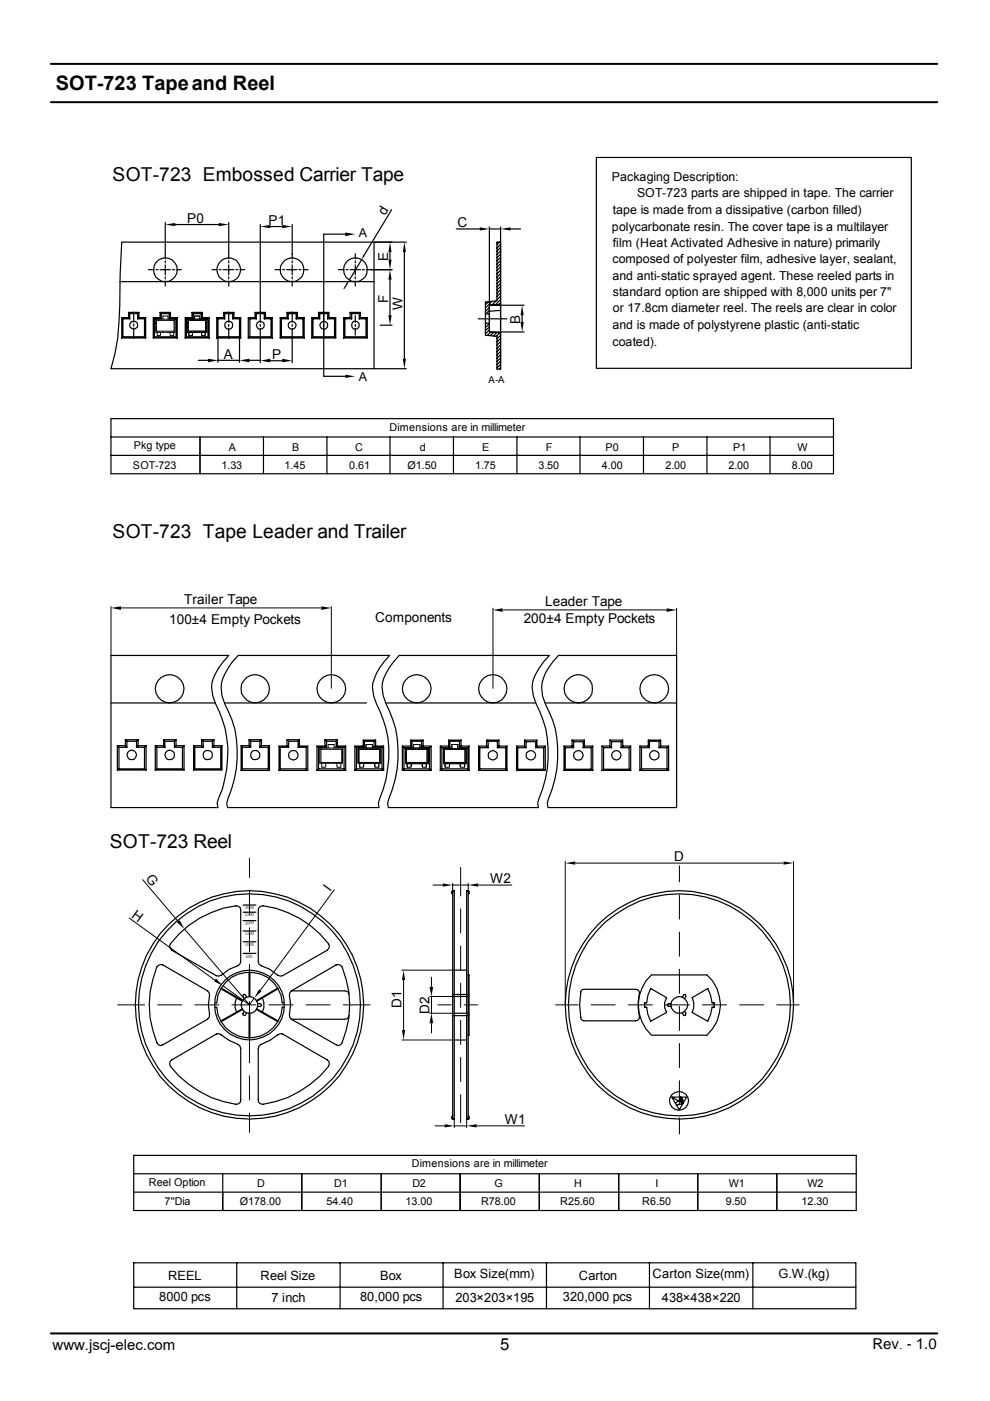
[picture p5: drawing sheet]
<svg xmlns="http://www.w3.org/2000/svg" width="210mm" height="297mm" viewBox="0 0 210 297" stroke-linecap="round" stroke-linejoin="round" font-family="sans-serif">
<path d="M10.8 13.5h188M10.8 21.7h188M46.9 209.6l4.5 2.6M51.4 214l-4.5 2.5M52.9 206.1v5.2M52.9 214.8v5.3M54.4 214l4.5 2.5M58.9 209.6l-4.5 2.6M10.8 282.7h188" fill="none" stroke="#000" stroke-width=".42"/>
<g fill="none" stroke="#000" stroke-width=".25">
<path d="M126.5 33.4h66.8v44.7h-66.8zM25.4 59.7h53.9M25.8 51.3h53.5v26.9h-55.8a43.5 43.5 0 0 0 1.9-13.3l.1-6.8zM31.5 57.2h1.2M33.1 57.2h.4M34 57.2h2.2M35.1 47.2v7.7M35.1 55.3v.4M35.1 56.2v2.1M35.1 58.7v.4M35.1 59.5v1.1M36.6 57.2h.4"/>
<path d="M37.2 47.6h9.2M37.4 57.2h1M45 57.2h1.1M46.5 57.2h.4M47.3 57.2h2.3M48.5 47.2v7.7M48.5 55.3v.4M48.5 56.2v2.1M48.5 58.7v.4M48.5 59.5v1.1M50 57.2h.5M50.9 57.2h1"/>
<path d="M55.2 47.6v20.8M57.3 48h2.6M58.3 57.2h1.2M59.9 57.2h.5M60.8 57.2h2.2M62 47.6v7.3M62 55.3v.4M62 56.2v2.1M62 58.7v.4M62 59.5v1.1M63.4 57.2h.4M64.3 57.2h1.1"/>
<path d="M71.8 57.2h1.2M73.2 49.6h-4.5v30.2h4.5M73.4 57.2h.4M74.3 57.2h2.2M75.4 53.8v1.1M75.4 55.3v.4M75.4 56.2v2.1M75.4 58.7v.4M75.4 59.5v1.1M76.7 55.1l-2.6 4.3M76.9 57.2h.4M79.4 51.3h6.8"/>
<path d="M82.7 53.5v1.6M82.7 59.3v7.5M83.1 44.5l-5.9 9.6M83.1 57.2h-5.4M85.8 53.5v22.6M96.8 48.5h5M103.8 48.1v22.3l2.4 .2M103.8 48.5h2.4M105.9 51.3l-.5 .5M106.2 48.1v30.2h-.8v-7l-2.4-.2v-7.1l2.4-.2v-12.5h.8M106.2 51.8l-.8 .8M106.2 52.4l-.8 .9"/>
<path d="M106.2 53.2l-.8 .8M106.2 53.9l-.8 .7M106.2 54.6l-.8 .7M106.2 55.2l-.8 .8M106.2 55.9l-.8 .8M106.2 56.6l-.8 .7M106.2 57.3l-.8 .8M106.2 58l-.8 .8M106.2 58.7l-.8 .8M106.2 59.4l-.8 .7M108.3 48.5h2.1M25.8 67.3l.3 .3v3.8"/>
<path d="M25.8 71.7h5.1M26.1 71.4h4.5l.3 .3M26.1 67.6h1.4M26.1 71.4l-.3 .3M27.3 67.3h-1.5v4.4M27.3 66.2h2.2M27.3 67.3l.2 .3M27.5 66.5l-.2-.3v1.1M27.5 66.5h1.7M27.5 66.5v1.1M28.4 66.2v2.1M28.4 68.7v.4"/>
<path d="M28.4 69.5v2.2M29.2 66.5l.3-.3v1.1M29.2 66.5v1.1l.3-.3M29.5 67.3h1.4v4.4M29.5 67.3l-.3 .3h1.4M30.9 67.3l-.3 .3v3.8M32.5 67.3l.3 .3v3.8M32.5 71.7h5.1M32.8 71.4h4.5l.3 .3M32.8 67.6h1.4M32.8 71.4l-.3 .3M34 67.3h-1.5v4.4"/>
<path d="M34 66.2h2.2M34 67.3l.2 .3M34.2 66.5l-.2-.3v1.1M34.2 66.5h1.7M34.2 66.5v1.1M35.9 66.5l.3-.3v1.1M35.9 66.5v1.1l.3-.3M36.2 67.3l-.3 .3h1.4M36.2 67.3h1.4v4.4M37.6 67.3l-.3 .3v3.8M39.3 67.3l.2 .3v3.8M39.3 71.7h5.1"/>
<path d="M39.5 71.4h4.6l.3 .3M39.5 67.6h1.5M39.5 71.4l-.2 .3M40.7 67.3h-1.4v4.4M40.7 66.2h2.2M40.7 67.3l.3 .3M41 66.5l-.3-.3v1.1M41 66.5h1.7M41 66.5v1.1M42.1 76.4h2M42.7 66.5l.2-.3v1.1M42.7 66.5v1.1l.2-.3"/>
<path d="M42.9 67.3h1.5v4.4M42.9 67.3l-.2 .3h1.4M44.4 67.3l-.3 .3v3.8M46 67.3l.2 .3v3.8M46 71.7h5.1M46.2 71.7v5.1M46.2 76.4h4.6M46.2 71.4h4.6l.3 .3M46.2 67.6h1.5M46.2 71.4l-.2 .3M47.4 67.3h-1.4v4.4M47.4 66.2h2.2"/>
<path d="M47.4 67.3l.3 .3M47.7 66.5l-.3-.3v1.1M47.7 66.5h1.7M47.7 66.5v1.1M48.5 66.2v2.2M48.5 68.8v.4M48.5 69.6v2.1M49.4 66.5l.2-.3v1.1M49.4 66.5v1.1l.2-.3M49.6 67.3l-.2 .3h1.4M49.6 67.3h1.5v4.4M51.1 67.3l-.3 .3v9.2"/>
<path d="M52.7 67.3l.3 .3v3.8M52.7 71.7h5M52.9 76.4h2.1M53 71.4h4.5l.2 .3M53 67.6h1.4M53 71.4l-.3 .3M54.1 67.3h-1.4v4.4M54.1 66.2h2.2M54.1 67.3l.3 .3M54.4 66.5l-.3-.3v1.1M54.4 66.5h1.6M54.4 66.5v1.1"/>
<path d="M55.2 68.8v.4M55.2 69.6v7.3M56 66.5l.3-.3v1.1M56 66.5v1.1l.3-.3M56.3 67.3h1.4v4.4M56.3 67.3l-.3 .3h1.5M57.3 76.5h2.6M57.7 67.3l-.2 .3v3.8M59.4 67.3l.3 .3v3.8M59.4 71.7h5.1M59.7 71.4h4.6M59.7 67.6h1.4"/>
<path d="M59.7 71.4l-.3 .3M60.9 67.3h-1.5v4.4M60.9 66.2h2.2M60.9 67.3l.2 .3M61.1 66.5h1.7v1.1l.3-.3M61.1 66.5l-.2-.3v1.1M61.1 66.5v1.1M62 66.2v2.2M62 68.8v.4M62 69.6v7.3M62.8 66.5l.3-.3v1.1M63.1 67.3l-.3 .3h1.5"/>
<path d="M63.1 67.3h1.4v4.4M64.3 71.4l.2 .3M64.5 67.3l-.2 .3v3.8M66.1 67.3v4.4M66.1 71.7h5.1M66.1 67.3l.3 .3M66.4 67.6v3.8M66.4 71.4h4.6M66.4 67.6h1.4M66.4 71.4l-.3 .3M67.6 66.2v1.1h-1.5M67.6 66.2h2.2"/>
<path d="M67.6 66.2l.2 .3M67.6 67.3l.2 .3M67.8 66.5h1.7M67.8 66.5v1.1M69.5 66.5l.3-.3v1.1M69.5 66.5v1.1l.3-.3M69.8 67.3h1.4v4.4M69.8 67.3l-.3 .3h1.5M71 71.4l.2 .3M71.2 67.3l-.2 .3v3.8M72.9 67.3l.3 .3v3.8M73.2 71.4h4.4"/>
<path d="M73.2 67.6h1.4M73.2 71.4l-.3 .3M73.6 60.2l-.6 1M74.3 67.3h-1.4v4.4M74.3 66.2h2.2M74.3 67.3l.3 .3M74.6 66.5l-.3-.3v1.1M74.6 66.5h1.6M74.6 66.5v1.1M74.9 68.2a.84 .84 0 0 1 1.2 .3 .84 .84 0 0 1-.3 1.1 .84 .84 0 0 1-1.1-.2v-.9zM75.4 66.9v1.5M75.4 68.8v.4"/>
<path d="M75.4 69.6v1.5M76.2 66.5l.3-.3v1.1M76.2 66.5v1.1l.3-.3M76.5 67.3l-.3 .3h1.4M76.5 67.3h1.4v4.4M77.6 71.4l.3 .3h-5M77.9 67.3l-.3 .3v3.8M79.4 78.2h6.8M80.7 68.9h2.4M101.4 67.6h6.1M103 66.6h.8M103 68.5h.8"/>
<path d="M103.2 68.5l-.2 .3M103.6 64l-.6 .6M103.8 65.1l-.8 1M103.8 65.8l-.8 .8M103.8 66.5l-.1 .1M103.8 68.6l-.8 .9M103.8 69.3l-.8 .8M103.8 70l-.8 .8M103.9 64.7h7.3M103.9 70.4h7.3M104.1 70.4l-.7 .7M104.4 63.9l-1.4 1.4"/>
<path d="M104.7 70.5l-.7 .6M105.2 63.9l-.9 .8M105.3 70.6l-.7 .6M106 70.6l-.8 .7M106.2 64.5l-2.4 .2M106.2 65.8l-2.4 .2M106.2 60.1l-.8 .7M106.2 60.7l-.8 .8M106.2 61.4l-.8 .8M106.2 62.1l-.8 .8M106.2 62.8l-.8 .8M106.2 63.5l-1.1 1.1"/>
<path d="M106.2 64.2l-.5 .3M106.2 71.1l-.8 .7M106.2 71.7l-.8 .8M106.2 72.4l-.8 .8M106.2 73.1l-.8 .8M106.2 73.8l-.8 .8M106.2 74.5l-.8 .8M106.2 75.2l-.8 .8M106.2 75.9l-.8 .8M106.2 76.6l-.8 .7M106.2 77.2l-.8 .8M106.2 77.9l-.4 .4"/>
<path d="M110.7 66.8v1.5M23.5 88.8h153.3v11.6h-153.3zM23.5 96.5h153.3M23.5 92.7h153.3M42.4 92.7v7.7M55.9 92.7v7.7M69.3 92.7v7.7M82.7 92.7v7.7M96.2 92.7v7.7M109.6 92.7v7.7M123 92.7v7.7M136.5 92.7v7.7"/>
<path d="M149.9 92.7v7.7M163.3 92.7v7.7M23.5 139h25a11.1 11.1 0 0 0-3.6 6.7l.2 1.8 .6 1.7a22.7 22.7 0 0 1 .6 20.2l-.2 .9 .1 .9h-22.7zM50.5 139h32.1a11.1 11.1 0 0 0-3.6 6.7l.2 1.8 .6 1.7a23.1 23.1 0 0 1 .7 20.2l-.2 .9v.9h-32l-.2-.9a32.5 32.5 0 0 0 2.2-9.5 19.9 19.9 0 0 0-2.6-11.6 7.1 7.1 0 0 1 .7-7.6l.9-1.3zM84.7 139h31.8a11.1 11.1 0 0 0-3.6 6.7l.2 1.8 .6 1.7a23.5 23.5 0 0 1 .6 20.2l-.3 .9 .2 .9h-31.8l-.2-.9a32.5 32.5 0 0 0 2.2-9.5 20.8 20.8 0 0 0-2.5-11.6 6.9 6.9 0 0 1 .7-7.6zM118.4 139h25.1v32.2h-27.3l-.1-.9a32.5 32.5 0 0 0 2.2-9.5 19.9 19.9 0 0 0-2.6-11.6 7.3 7.3 0 0 1 .6-7.6zM23.5 149h22.1M24.9 158.1l.3 .3v4.6M26.6 158.1l.3 .3h-1.7M26.6 158.1h-1.7v5.2M26.6 156.8h2.7M26.9 157.2l-.3-.4v1.3"/>
<path d="M26.9 157.2h2.1M26.9 157.2v1.2M29 157.2l.3-.4v1.3l-.3 .3h1.6M29 157.2v1.2l.3-.3h1.7M31 158.1l-.4 .3v4.6M31 158.1v5.2l-.4-.3M32.9 158.1l.4 .3v4.6M33.3 158.4h1.7M34.7 158.1h-1.8v5.2M34.7 156.8h2.6M34.7 158.1l.3 .3M35 157.2l-.3-.4v1.3"/>
<path d="M35 157.2h2M35 157.2v1.2M37 157.2l.3-.4v1.3M37 157.2v1.2l.3-.3M37.3 158.1l-.3 .3h1.7M37.3 158.1h1.7M39 158.1l-.3 .3v4.6M39 158.1v5.2M41.1 158.1l.2 .3v4.6M41.3 158.4h1.8M42.8 158.1h-1.7v5.2M42.8 156.8h2.6"/>
<path d="M42.8 158.1l.3 .3M43.1 157.2l-.3-.4v1.3M43.1 157.2h1.9M43.1 157.2v1.2M45 157.2v1.2l.4-.3M45 157.2l.4-.4v1.3M45.4 158.1l-.4 .3h1.8M45.4 158.1h1.7M47.1 158.1v5.2l-.3-.3M47.1 158.1l-.3 .3v4.6M47.7 149h30M51.1 158.1l.3 .3v4.6"/>
<path d="M51.4 158.4h1.8M52.8 158.1h-1.7v5.3M52.8 156.8h2.7M52.8 158.1l.4 .3M53.2 157.2l-.4-.4v1.3M53.2 157.2h1.9M53.2 157.2v1.2M55.1 157.2l.4-.4v1.3M55.1 157.2v1.2l.4-.3M55.5 158.1h1.6M55.5 158.1l-.4 .3h1.8M57.2 158.1l-.3 .3v4.6"/>
<path d="M57.2 158.1v5.3l-.3-.4M59.2 158.2l.2 .2v4.6M59.4 158.4h1.8M60.9 158.2h-1.7v5.2M60.9 156.8h2.6M60.9 158.2l.3 .2M61.2 157.2l-.3-.4v1.4M61.2 157.2h2M61.2 157.2v1.2M63.2 157.2l.3-.4v1.4M63.2 157.2v1.2l.3-.2M63.5 158.2h1.8l-.4 .2"/>
<path d="M63.5 158.2l-.3 .2h1.7v4.6M65.3 158.2v5.2M67.2 158.2l.4 .2v4.6M67.6 158.4h1.7M68.9 158.2h-1.7v5.2M68.9 156.8h2.6M68.9 158.2l.4 .2M69.3 157.2l-.4-.4v1.4M69.3 157.2h2M69.3 157.2v1.2M71.3 157.2l.2-.4v1.4M71.3 157.2v1.2l.2-.2"/>
<path d="M71.5 158.2h1.8l-.3 .2M71.5 158.2l-.2 .2h1.7v4.6M73.3 158.2v5.2M75.3 158.2l.3 .2v4.6M75.6 158.4h1.7M77 158.2h-1.7v5.2M77 156.9h2.7M77 158.2l.3 .2M77.3 157.2l-.3-.3v1.3M77.3 157.2h2M77.3 157.2v1.2M79.3 157.2l.4-.3v1.3"/>
<path d="M79.3 157.2v1.2l.4-.2M79.7 158.2h1.7v5.2M79.7 158.2l-.4 .2h1.7M81.4 158.2l-.4 .2v4.6M81.8 149h31.8M85.3 158.2l.4 .3v4.5M85.7 158.5h1.7M87.1 158.2h-1.8v5.2M87.1 156.9h2.6M87.1 158.2l.3 .3M87.4 157.2l-.3-.3v1.3M87.4 157.2h2"/>
<path d="M87.4 157.2v1.3M89.4 157.2l.3-.3v1.3M89.4 157.2v1.3l.3-.3M89.7 158.2l-.3 .3h1.7M89.7 158.2h1.7v5.2M91.4 158.2l-.3 .3v4.5M93.4 158.2l.3 .3v4.5M93.7 158.5h1.7M95.2 158.2h-1.8v5.2M95.2 156.9h2.6M95.2 158.2l.2 .3M95.4 157.2l-.2-.3v1.3"/>
<path d="M95.4 157.2h2.1M95.4 157.2v1.3M97.5 157.2l.3-.3v1.3M97.5 157.2v1.3l.3-.3M97.8 158.2h1.7v5.2M97.8 158.2l-.3 .3h1.7M99.5 158.2l-.3 .3v4.5M101.5 158.2l.3 .3v4.5M101.8 158.5h1.7M103.2 158.2h-1.7v5.2M103.2 156.9h2.6M103.2 158.2l.3 .3"/>
<path d="M103.5 157.2l-.3-.3v1.3M103.5 157.2h2M103.5 157.2v1.3M105.5 157.2l.3-.3v1.3M105.5 157.2v1.3l.3-.3M105.8 158.2l-.3 .3h1.8M105.8 158.2h1.7v5.2M107.5 158.2l-.2 .3v4.5M109.6 158.2l.2 .3v4.6M109.8 158.5h1.8M111.3 158.2h-1.7v5.2M111.3 156.9h2.6"/>
<path d="M111.3 158.2l.3 .3M111.6 157.3l-.3-.4v1.3M111.6 157.3h2M111.6 157.3v1.2M113.6 157.3l.3-.4v1.3M113.6 157.3v1.2l.3-.3M113.9 158.2h1.8v5.2M113.9 158.2l-.3 .3h1.7M115.7 149h27.8M115.7 158.2l-.4 .3v4.6M119.6 158.2l.3 .3v4.6M119.9 158.5h1.8"/>
<path d="M121.3 158.2h-1.7v5.2M121.3 156.9h2.7M121.3 158.2l.4 .3M121.7 157.3h2v1.2l.3-.3M121.7 157.3l-.4-.4v1.3M121.7 157.3v1.2M123.7 157.3l.3-.4v1.3M124 158.2l-.3 .3h1.7M124 158.2h1.7v5.2M125.7 158.2l-.3 .3v4.6M127.7 158.2l.3 .3M127.7 158.2v5.2"/>
<path d="M128 158.5v4.6M128 158.5h1.7M129.4 156.9l.3 .4M129.4 158.2l.3 .3M129.4 156.9v1.3h-1.7M129.4 156.9h2.7M129.7 157.3h2M129.7 157.3v1.2M131.7 157.3l.4-.4v1.3M131.7 157.3v1.2l.4-.3M132.1 158.2h1.7v5.2M132.1 158.2l-.4 .3h1.7"/>
<path d="M133.8 158.2l-.4 .3v4.6M135.7 158.2l.4 .3v4.5M136.1 158.5h1.7M137.5 158.2h-1.8v5.2M137.5 156.9h2.6M137.5 158.2l.3 .3M137.8 157.2l-.3-.3v1.3M137.8 157.2v1.3M137.8 157.2h2M139.8 157.2l.3-.3v1.3M139.8 157.2v1.3l.3-.3M140.1 158.2l-.3 .3h1.7"/>
<path d="M140.1 158.2h1.7v5.2M141.8 158.2l-.3 .3v4.5M24.9 163.3h6.1M25.2 163h5.4M25.2 163l-.3 .3M32.9 163.3h6.1M33.3 163l-.4 .3M33.3 163h5.4M38.7 163l.3 .3M41.1 163.3h6M41.3 163l-.2 .3M41.3 163h5.5"/>
<path d="M51.1 163.4h6M51.4 163h5.5M51.4 163l-.3 .4M64.9 163l.4 .4h-6.1M64.9 163h-5.5l-.2 .4M73 163l.3 .4h-6.1M73 163h-5.4l-.4 .4M75.3 163.4h6.1M75.6 163h5.4l.4 .4M75.6 163l-.3 .4M85.3 163.4h6.1M85.7 163h5.4l.3 .4"/>
<path d="M85.7 163l-.4 .4M93.4 163.4h6.1M93.7 163h5.5l.3 .4M93.7 163l-.3 .4M101.5 163.4h6M101.8 163h5.5l.2 .4M101.8 163l-.3 .4M109.6 163.4h6.1M109.8 163.1h5.5l.4 .3M109.8 163.1l-.2 .3M119.6 163.4h6.1M119.9 163.1h5.5"/>
<path d="M119.9 163.1l-.3 .3M125.4 163.1l.3 .3M127.7 163.4h6.1M128 163.1l-.3 .3M128 163.1h5.4M133.4 163.1l.4 .3M136.1 163h5.4M136.1 163l-.4 .4M141.5 163l.3 .4h-6.1M37.9 198.1a21 21 0 0 1 12.1-6h.5l.5 .4 .1 .5v10.9l-.2 .5-.4 .4-1.9 .7-1.7 1.3-.5 .2-.5-.1-9.5-5.4-.3-.5-.1-.5 .2-.4zM51.6 191.9h2.7M51.6 199.7h2.7"/>
<path d="M51.6 193.4h2.7M51.6 197.4h2.7M51.6 195.2h2.7M54.9 192.5l.4-.4h.5a21 21 0 0 1 13.9 8l.2 .4-.1 .5-.4 .5-9.5 5.4-.5 .1-.5-.2-1.7-1.3-1.8-.7-.5-.4-.1-.5zM96 188.8h.4v48.5h-.4M96 188.8v48.5M96 188.8l-.2 .2v.4l.2 .1M99 188.8h.3v48.5h-.3zM99.3 189v-.2l.2 .2v.4l-.2 .1M126.9 195.9a24.2 24.2 0 0 1 33.6-.6 24.2 24.2 0 0 1 1.9 33.6 24.2 24.2 0 0 1-33.5 3.1 24.4 24.4 0 0 1-2-36.1zM33.6 204.7l.4-.2 .5 .1 9.5 5.5 .4 .4 .1 .5-.3 2 .3 2.1-.1 .6-.4 .4-9.5 5.4-.5 .2-.4-.2-.3-.4a20.9 20.9 0 0 1 0-16.1zM45.6 213.6h.4a7 7 0 0 0 6.9 6.4 7 7 0 0 0 7-6.4h.4"/>
<path d="M45.6 212.6h.4a7 7 0 0 1 6.9-6.5 7 7 0 0 1 7 6.5h.4M50.2 211.5l-.3 1v1.1l.3 1.1M51.6 202.1h2.7M51.8 214.4l-.3 .7 .1 .2h.3l.4-.6M52.3 211.4l-.4-.6h-.3l-.1 .3 .3 .6M54.7 212.8l.7 .1 .1 .1-.1 .3-.7 .1M55.6 211.5l.4 1v1.1l-.4 1.1M61.8 210.1h11.4l.7 .3 .1 .4M61.8 210.1l9.5-5.5 .5-.1 .8 .5a20.9 20.9 0 0 1 0 16.1l-.4 .4-.4 .2-.5-.2-9.5-5.4M61.8 210.1l-.3 .4-.1 .5 .2 2-.2 2.1 .1 .6 .3 .4M74 215.3l-.1 .4-.3 .3-.4 .1h-11.4M96 211.3h3.5"/>
<path d="M96 214.8h3.5M96 210.8h3.5M96 215.3h3.5M96.4 205.7h2.6M99.3 206.7h.2v12.8h-.2M123.3 210l.6-.3h10.9l.4 .1 .4 .4v.3l-.2 1.7v1.7l.2 1.7v.4l-.4 .4h-11.3l-.6-.3a13.9 13.9 0 0 1 0-6.1zM138 209.6l3.4 1.9-.4 1v1.1l.4 1.1-3.4 1.8-.6-1.4-.2-1.5h-.5v-1h.5l.2-1.6zM138.2 206.7a8.7 8.7 0 0 0 0 12.8M138.3 206.7h11.6a8.5 8.5 0 0 1 0 12.8h-11.6M142.3 212.8h-.5l-.2 .2 .2 .4h.5M144.7 211.4l.4-.6h.3l.1 .5-.3 .4M145.2 214.4l.3 .4-.1 .5h-.3l-.4-.6"/>
<path d="M146.8 211.5l3.3-1.9 .6 1.4 .3 1.6h.5v1h-.5l-.3 1.5-.6 1.4-3.3-1.8 .4-1.1v-1.1zM36.1 225.1l.3-.4 9.5-5.5 .5-.1 2.2 1.5 1.9 .8 .4 .4 .2 .5v10.9l-.1 .5-.5 .3-.5 .1a22 22 0 0 1-13.8-8l-.2-.5zM54.9 221.8l2.3-1.2 1.7-1.2 .5-.3 .5 .1 9.5 5.5 .4 .4 .1 .5-.2 .5a22 22 0 0 1-13.9 8l-.5-.1-.4-.3-.1-.5v-10.9zM96 236.6l-.2 .2v.4l.2 .1M96.4 220.5h2.6M99.3 236.6l.2 .2v.4l-.2 .1M142.5 232.6l2.4 1.4M144 235.2l-1.5-2.6h3.1l-1.5 2.6M144.1 235.1h.1M144.2 232.6v.5M144.3 232.6v.3l-1 1.1M144.3 233.1l.1 .4"/>
<path d="M144.4 232.9l.2 .6M144.4 232.9l.3 .6h-.3l-.2-.1 .2-.5h.3M144.4 232.6a.95 .95 0 0 1 .2 1.4l-1.1 .4M28.4 252.8h153.2M28.4 248.9h153.2M28.4 245h153.2v11.7h-153.2zM47.2 248.9v7.8M64 248.9v7.8M80.9 248.9v7.8M97.6 248.9v7.8M114.4 248.9v7.8M131.2 248.9v7.8"/>
<path d="M148 248.9v7.8M164.8 248.9v7.8M28.4 267.7h153.1v9.8h-153.1zM28.4 272.9h153.1M50.2 267.7v9.8M72.1 267.7v9.8M94 267.7v9.8M115.9 267.7v9.8M137.8 267.7v9.8M159.7 267.7v9.8"/>
<circle cx="35.1" cy="57.2" r="2.51"/>
<circle cx="48.5" cy="57.2" r="2.51"/>
<circle cx="61.9" cy="57.2" r="2.5"/>
<circle cx="75.4" cy="57.2" r="2.51"/>
<circle cx="28.4" cy="68.9" r=".84"/>
<circle cx="48.5" cy="68.9" r=".86"/>
<circle cx="55.2" cy="69" r=".84"/>
<circle cx="62" cy="69" r=".84"/>
<circle cx="68.7" cy="69" r=".84"/>
<circle cx="36" cy="146" r="3"/>
<circle cx="54.1" cy="146" r="3"/>
<circle cx="70.3" cy="146" r="3"/>
<circle cx="88.4" cy="146" r="3"/>
<circle cx="104.5" cy="146" r="2.99"/>
<circle cx="122.7" cy="146" r="2.98"/>
<circle cx="138.8" cy="146" r="3"/>
<circle cx="27.9" cy="160.1" r="1.02"/>
<circle cx="36" cy="160.1" r="1.02"/>
<circle cx="44" cy="160.1" r="1.02"/>
<circle cx="54.1" cy="160.1" r="1.02"/>
<circle cx="62.2" cy="160.1" r="1.02"/>
<circle cx="104.5" cy="160.1" r=".97"/>
<circle cx="112.6" cy="160.1" r="1"/>
<circle cx="122.7" cy="160.2" r="1.02"/>
<circle cx="130.7" cy="160.1" r="1"/>
<circle cx="138.8" cy="160.1" r="1"/>
<circle cx="52.9" cy="213.1" r="7.4"/>
<circle cx="52.9" cy="213.1" r="23.5"/>
<circle cx="52.9" cy="213.1" r="1.78"/>
<circle cx="52.9" cy="213.1" r="24.2"/>
<circle cx="144.1" cy="213.1" r="23.5"/>
<circle cx="144.1" cy="213.1" r="1.78"/>
<circle cx="144" cy="233.4" r="2.01"/>
</g>
<g fill="none" stroke="#000" stroke-width=".21">
<path d="M33 67.7v2.8h4.1v-2.8h-4.1l.2 .2M33.2 67.9h3.7v2.3h-3.7zM33.4 70.5v.6h.6v-.6M34.5 67.7v-.7h1.1v.7M36.8 70.5v.6h-.7v-.6M36.9 70.2l.2 .3M39.7 67.7v1.3M40 67.9h3.6v2.3h-3.6zM40.8 70.5v.6h-.8v-.6v.6M41.2 67.7v-.7h1.1v.7M41.7 67.7h-2l.3 .2M41.7 67.7h2.2v2.8h-4.2v-1.5"/>
<path d="M41.7 67.7h-2v1.3M42.8 70.5v.6h.7v-.6v.6M43.6 70.2l.3 .3M23.5 128.6v10.4M25.7 128.9h42.5M70.3 128.6v17.4M104.6 128.9v17.1M106.6 129.3h34.8M143.5 128.9v10.1M67.8 158.6v3.2h4.8v-3.2h-4.8l.3 .3M68.1 158.9h4.4v2.8h-4.4zM69.6 158.6v-.8h1.3v.8"/>
<path d="M75.9 158.6v1.6M76.1 158.9h4.4v2.8h-4.4zM77.6 158.6v-.8h1.4v.8M78.3 158.6h-2.4l.2 .3M78.3 158.6h2.5v3.2h-4.9v-1.6M78.3 158.6h-2.4v1.6M86 158.6v1.7M86.2 158.9h4.4v2.8h-4.4zM87.7 158.6v-.8h1.4v.8M88.4 158.6h2.4v3.3h-4.8v-1.6M88.4 158.6h-2.4v1.7M88.4 158.6h-2.4l.2 .3"/>
<path d="M94.1 158.7v1.6M94.2 158.9h4.4v2.8h-4.4zM95.8 158.7v-.9h1.3v.9M96.4 158.7h2.5v3.2h-4.8v-1.6M96.4 158.7h-2.3v1.6M96.4 158.7h-2.3l.1 .2M98.9 158.7l-.3 .2M68.2 161.8v.9h.9v-.9M72.3 161.8v.9h-.8v-.9M72.5 161.7l.1 .1M77.1 161.8v.9h-.8v-.9v.9M79.5 161.8v.9h.8v-.9v.9"/>
<path d="M80.5 161.7l.3 .1M87.2 161.9v.8h-.8v-.8v.8M89.6 161.9v.8h.8v-.8v.8M90.6 161.7l.2 .2M94.2 161.7l-.1 .2M95.3 161.9v.8h-.9v-.8v.8M97.6 161.9v.8h1v-.8v.8M98.6 161.7l.3 .2M27.3 194.6l18.3 13.2M30.2 186.5l7.6 8.9M39.1 197l13.8 16M52.9 181.9v4.2"/>
<path d="M52.9 188.8v5.2M52.9 196.6v5.3M71 188.6l-15.8 21.4M91.8 187.6h2.1M96 187.2v1.6M96 187.6h3.3M97.7 183.8v6.2M97.7 192.6v5.3M99.3 187.2v1.6M101.4 187.6h7.2M119.9 182.6v30.4M122 183h44.2"/>
<path d="M144.1 183.5v3.6M144.1 189.7v5.2M144.1 197.6v5.2M168.3 182.6v30.4M24.9 213h5.8M33.4 213h5.2M41.2 213h5.3M47.2 209l5.7 4M49.1 213h5.3M52.9 204.4v5.3M52.9 212.3v5.2M53.9 211.6l-1 1.4"/>
<path d="M57 213h5.2M64.9 213h5.2M72.7 213h5.9M85.2 205.7h11.2M85.6 207.8v10.6M91.1 214.8h4.8M91.1 211.3h4.8M91.5 207.1v2.1M91.5 211.3v3.5M91.5 216.9v2.2M92.8 213h3M97.7 200.5v5.3"/>
<path d="M97.7 208.4v5.2M97.7 216.3v5.2M98.4 213h2.9M117.8 213h4.9M125.3 213h5.3M133.2 213h5.2M141.1 213h5.2M144.1 205.4v5.3M144.1 213.3v5.3M148.9 213h5.3M156.8 213h5.3M164.7 213h4.9"/>
<path d="M52.9 220.2v5.2M52.9 228v5.3M52.9 235.9v4.2M85.2 220.5h11.2M92.2 238.7h2.1M96.4 237.3v1.8M96.4 238.7h2.6M97.7 224.1v5.3M97.7 232v6.1M99 237.3v1.8M101.1 238.7h10.2M144.1 221.2v5.2"/>
<path d="M144.1 229.1v5.2M144.1 236.9v3.6"/>
</g>
<g fill="#000">
<path d="M35.1 47.6l2.1-.3v.6zM46.4 47.3l2.1 .3-2.1 .3zM55.2 48l2.1-.3v.7zM59.9 47.7l2.1 .3-2.1 .4zM73.2 49.3l2.2 .3-2.2 .5zM77 54l.4 .2-.7 .9zM82.7 57.2l.4 2.1h-.7zM82.4 55.1h.7l-.4 2.1zM82.7 51.3l.4 2.2h-.7zM85.8 51.3l.3 2.2h-.7zM101.8 48.2l2 .3-2 .4zM106.2 48.5l2.1-.3v.7z"/>
<path d="M44.1 76.1l2.1 .3-2.1 .4zM50.8 76.4l2.1-.3v.7zM55.2 76.5l2.1-.4v.7zM59.9 76.1l2.1 .4-2.1 .3zM73.2 79.4l2.2 .4-2.2 .3zM74.1 59.4l-.4 .9-.3-.2zM82.4 66.8h.7l-.4 2.1zM85.4 76.1h.7l-.3 2.1zM110.7 64.7l.4 2.1h-.7zM110.4 68.3h.7l-.4 2.1zM23.5 128.9l2.2-.3v.7zM68.2 128.6l2.1 .3-2.1 .4z"/>
<path d="M104.6 129.3l2-.3v.7zM141.4 129l2.1 .3-2.1 .4zM37.5 195.5l.6-.4 1 1.9zM93.9 187.3l2.1 .3-2.1 .4zM99.3 187.6l2.1-.3v.7zM119.9 183l2.1-.3v.6zM166.2 182.7l2.1 .3-2.1 .3zM45.8 207.5l1.4 1.5-1.8-.9zM54.9 209.7l.6 .5-1.6 1.4zM85.6 205.7l.3 2.1h-.6zM85.3 218.4h.6l-.3 2.1zM91.5 214.8l.4 2.1h-.8z"/>
<path d="M91.1 209.2h.8l-.4 2.1zM94.3 238.4l2.1 .3-2.1 .3zM99 238.7l2.1-.3v.6z"/>
</g>
<text font-size="4.2" x="11.9" y="19.1">SOT-723 Tape and Reel</text>
<g font-size="4.1">
<text x="23.9" y="38.4">SOT-723 Embossed Carrier Tape</text>
<text x="23.9" y="114.1">SOT-723 Tape Leader and Trailer</text>
<text x="23.3" y="179.8">SOT-723 Reel</text>
</g>
<text font-size="3.5" x="106.1" y="286.2">5</text>
<g font-size="3.2">
<text x="11.2" y="286.2">www.jscj-elec.com</text>
<text x="185.1" y="286">Rev. - 1.0</text>
</g>
<g font-size="2.9">
<text x="39.7" y="47.2">P0</text>
<text x="57" y="47.6">P1</text>
<text x="81.7" y="45.7" transform="rotate(-59 81.7 45.7)">d</text>
<text x="97" y="48">C</text>
<text x="82.3" y="55.3" transform="rotate(-90 82.3 55.3)">E</text>
<text x="82.3" y="64.2" transform="rotate(-90 82.3 64.2)">F</text>
<text x="85.3" y="65.6" transform="rotate(-90 85.3 65.6)">W</text>
<text x="110.3" y="68.6" transform="rotate(-90 110.3 68.6)">B</text>
<text x="47.5" y="76.1">A</text>
<text x="57.7" y="76.1">P</text>
<text x="39" y="128">Trailer Tape</text>
<text x="79.6" y="131.9">Components</text>
<text x="115.7" y="128.4">Leader Tape</text>
<text x="35.9" y="132.3">100±4 Empty Pockets</text>
<text x="111.1" y="132">200±4 Empty Pockets</text>
<text x="143" y="182.6">D</text>
<text x="30.8" y="186.4" transform="rotate(50 30.8 186.4)">G</text>
<text x="70" y="189.1" transform="rotate(-54 70 189.1)">I</text>
<text x="104" y="187.2">W2</text>
<text x="27.8" y="194.3" transform="rotate(36 27.8 194.3)">H</text>
<text x="85.2" y="213.6" transform="rotate(-90 85.2 213.6)">D1</text>
<text x="91.1" y="215" transform="rotate(-90 91.1 215)">D2</text>
<text x="107.1" y="238.3">W1</text>
</g>
<g font-size="2.7">
<text x="33.8" y="275.9">8000 pcs</text>
<text x="35.6" y="271.3">REEL</text>
<text x="55.3" y="271.3">Reel Size</text>
<text x="76.4" y="275.9">80,000 pcs</text>
<text x="80.6" y="271.3">Box</text>
<text x="96.4" y="271">Box Size(mm)</text>
<text x="119.4" y="275.9">320,000 pcs</text>
<text x="122.8" y="271.3">Carton</text>
<text x="138.4" y="271">Carton Size(mm)</text>
<text x="165.1" y="271">G.W.(kg)</text>
<text x="57.6" y="276.1">7 inch</text>
<text x="96.6" y="276.1">203×203×195</text>
<text x="140.4" y="276.1">438×438×220</text>
</g>
<g font-size="2.6">
<text x="129.8" y="38.4">Packaging Description:</text>
<text x="135.1" y="41.9">SOT-723 parts are shipped in tape. The carrier</text>
<text x="130" y="45.4">tape is made from a dissipative (carbon filled)</text>
<text x="76.1" y="50.2">A</text>
<text x="129.8" y="48.9">polycarbonate resin. The cover tape is a multilayer</text>
<text x="130" y="52.4">film (Heat Activated Adhesive in nature) primarily</text>
<text x="129.9" y="55.8">composed of polyester film, adhesive layer, sealant,</text>
<text x="129.9" y="59.3">and anti-static sprayed agent. These reeled parts in</text>
<text x="130" y="62.8">standard option are shipped with 8,000 units per 7&quot;</text>
<text x="129.9" y="69.7">and is made of polystyrene plastic (anti-static</text>
<text x="130" y="66.2">or 17.8cm diameter reel. The reels are clear in color</text>
<text x="129.9" y="73.3">coated).</text>
<text x="76.1" y="80.7">A</text>
</g>
<g font-size="2.3">
<text x="28.4" y="95.2">Pkg type</text>
<text x="48.5" y="95.5">A</text>
<text x="62" y="95.5">B</text>
<text x="75.4" y="95.5">C</text>
<text x="82.6" y="91.3">Dimensions are in millimeter</text>
<text x="89.1" y="95.5">d</text>
<text x="102.3" y="95.5">E</text>
<text x="115.7" y="95.5">F</text>
<text x="128.4" y="95.5">P0</text>
<text x="142.6" y="95.5">P</text>
<text x="155.5" y="95.5">P1</text>
<text x="169.2" y="95.5">W</text>
<text x="28.2" y="99.3">SOT-723</text>
<text x="47" y="99.4">1.33</text>
<text x="60.4" y="99.4">1.45</text>
<text x="74.1" y="99.4">0.61</text>
<text x="86.4" y="99.4">Ø1.50</text>
<text x="100.8" y="99.4">1.75</text>
<text x="114.2" y="99.4">3.50</text>
<text x="127.7" y="99.4">4.00</text>
<text x="141.1" y="99.4">2.00</text>
<text x="154.5" y="99.4">2.00</text>
<text x="168" y="99.4">8.00</text>
<text x="31.6" y="251.4">Reel Option</text>
<text x="54.5" y="251.7">D</text>
<text x="70.9" y="251.7">D1</text>
<text x="87.4" y="247.5">Dimensions are in millimeter</text>
<text x="87.5" y="251.7">D2</text>
<text x="104.9" y="251.7">G</text>
<text x="121.8" y="251.7">H</text>
<text x="139" y="251.7">I</text>
<text x="154.6" y="251.7">W1</text>
<text x="171.3" y="251.7">W2</text>
<text x="34.9" y="255.6">7''Dia</text>
<text x="50.9" y="255.6">Ø178.00</text>
<text x="69.3" y="255.6">54.40</text>
<text x="86" y="255.6">13.00</text>
<text x="102" y="255.6">R78.00</text>
<text x="118.8" y="255.6">R25.60</text>
<text x="136.2" y="255.6">R6.50</text>
<text x="153.9" y="255.6">9.50</text>
<text x="170" y="255.6">12.30</text>
</g>
<text font-size="2" x="103.6" y="81.1">A-A</text>
<g font-size="1">
<text x="51.9" y="196" transform="rotate(-1 51.9 196)">2000</text>
<text x="51.9" y="194.2">2500</text>
<text x="51.9" y="192.6">3000</text>
<text x="51.9" y="198.1">1500</text>
<text x="51.9" y="200.5">1000</text>
<text x="52.1" y="203.1">500</text>
</g>
</svg>
